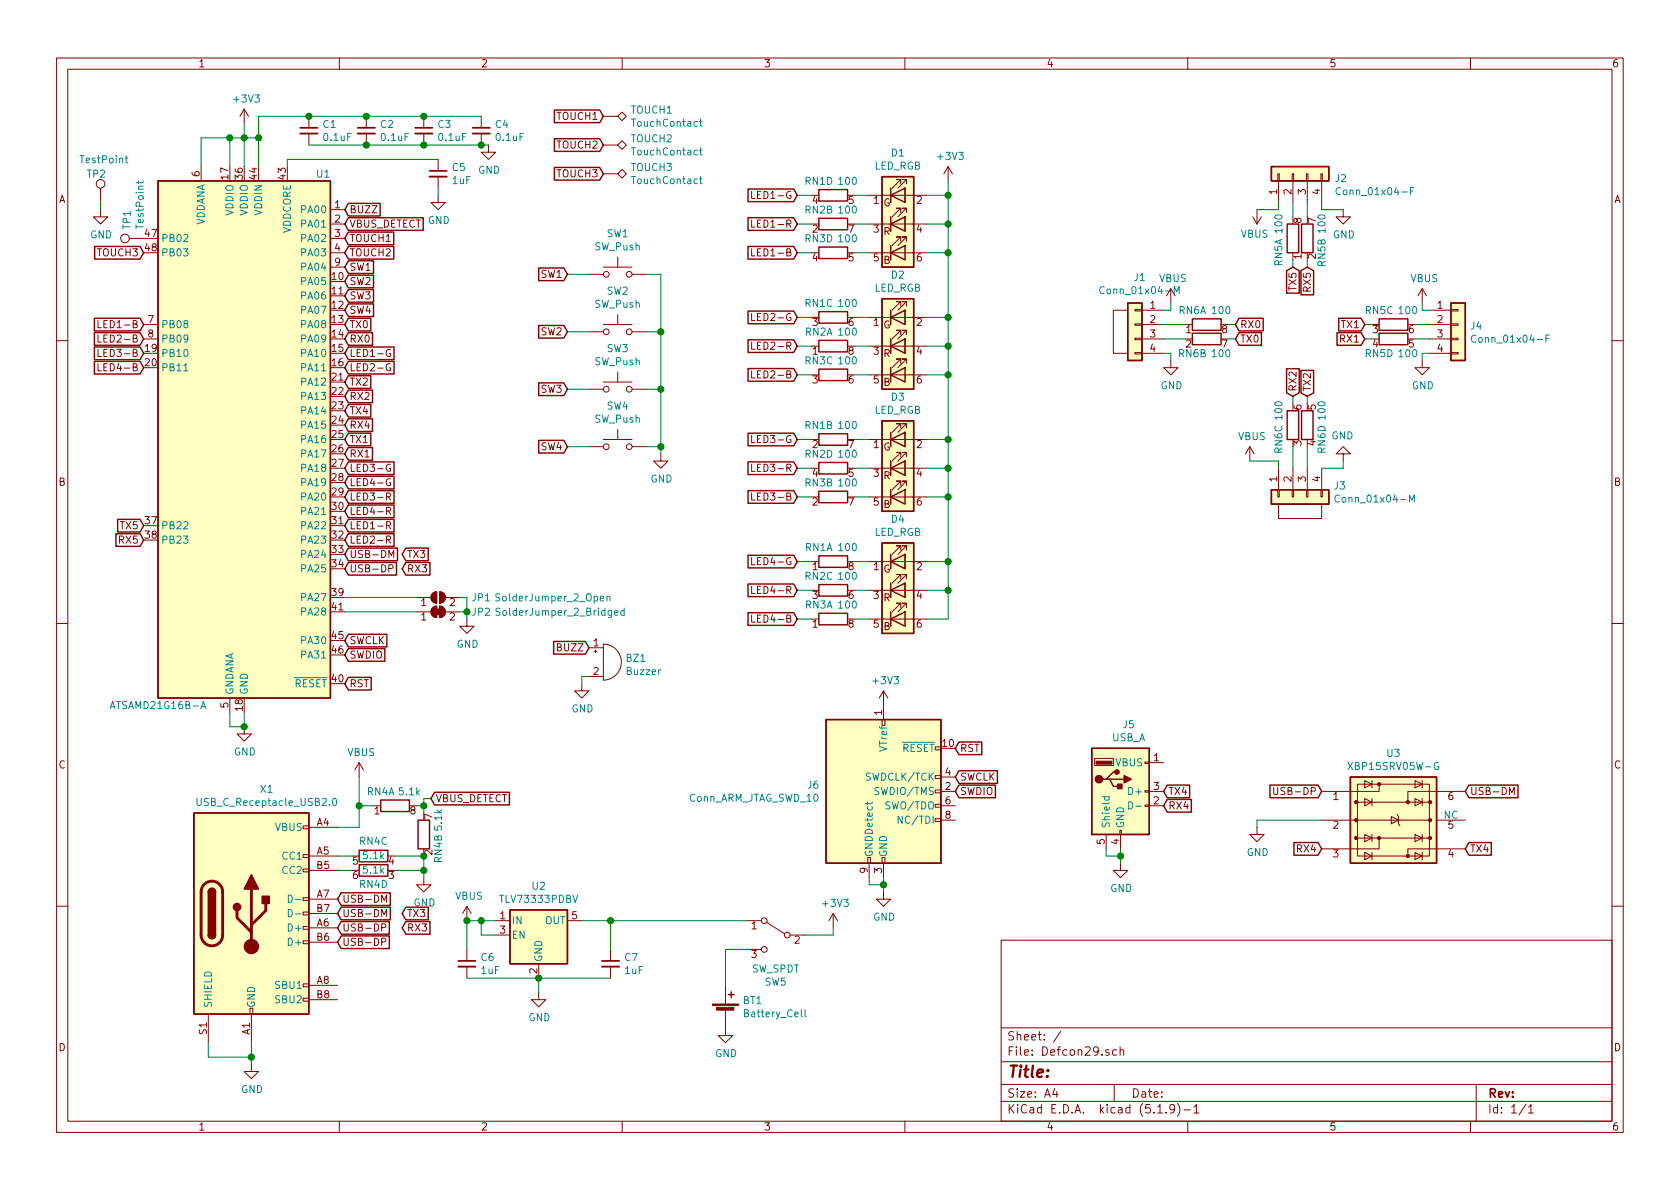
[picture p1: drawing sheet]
<svg xmlns="http://www.w3.org/2000/svg" width="297mm" height="210mm" viewBox="0 0 297 210" stroke-linecap="round" stroke-linejoin="round" font-family="sans-serif">
<g fill="none" stroke="#840000" stroke-width=".18">
<path d="M10 10.3h277v189.9h-277zM12 12.2h273v186.1h-273zM43.2 19.3l-.8 1.3M43.2 19.3v2.5M43.2 19.3l.7 1.3M60 10.3v1.9M110 10.3v1.9M160 10.3v1.9M210 10.3v1.9M260 10.3v1.9M17.8 37.1v1.2h1.2l-1.2 1.3-1.3-1.3h1.3M17.8 33.3v2.5"/>
<path d="M35.6 29.5v2.5M54.6 20.6v2M54.6 23.6v2M58.4 37.1h2.6M58.4 39.6h2.6M64.8 20.6v2M64.8 23.6v2M74.9 20.6v2M74.9 23.6v2M77.5 34.5v1.3h1.2l-1.2 1.3-1.3-1.3h1.3M77.5 28.2v2M77.5 31.2v2.1"/>
<path d="M85.1 20.6v2M85.1 23.6v2M86.4 25.6v1.3h1.2l-1.2 1.3-1.3-1.3h1.3M106.7 30.7h2.5M106.7 25.6h2.5M106.7 20.6h2.5M109.2 30.7l.8-.7 .7 .7-.7 .8zM109.2 25.6l.8-.7 .7 .7-.7 .8zM109.2 20.6l.8-.8 .7 .8-.7 .7zM132.9 33.8v1.3h.6M132.9 38.9v1.3h.6M153.7 39.6h10.1"/>
<path d="M153.7 34.5h10.1M157.5 38.3v2.6M157.5 33.3v2.5M159.3 37.6v-.8h-.8h.8l-1.6 1.5M159.3 32.5v-.8h-.8h.8l-1.6 1.6M160 38.3v2.6zM160 38.3h.1M160 33.3v2.5zM160 33.3h.1M160.3 37.6v-.8h-.8h.8l-1.6 1.5M160.3 32.5v-.8h-.8h.8l-1.6 1.6M167.6 29.5l-.7 1.2"/>
<path d="M167.6 29.5v2.5M167.6 29.5l.8 1.2M221.5 38.3l.7 1.3M222.2 37.1v2.5M223 38.3l-.8 1.3M225.9 30.7h.3v1.3h-.3zM226.1 32v3.8M228.5 30.7h.2v1.3h-.2zM228.6 32v3.8M231 30.7h.3v1.3h-.3zM231.1 32v3.8M233.6 30.7h.2v1.3h-.2z"/>
<path d="M233.7 32v3.8M237.5 37.1v1.2h1.3l-1.3 1.3-1.3-1.3h1.3M17.3 56.7v1.3h.6M17.3 59.2v1.3h.6M22.9 42.2h2.5M25.4 57.4h2.5M25.4 59.9h2.5M58.4 42.2h2.6M58.4 44.7h2.6M58.4 47.2h2.6M104.1 48.5h2.6M104.1 58.7h2.6"/>
<path d="M106.7 57.4h5.1M106.7 47.2h5.1M109.2 45.5v1.7M109.2 55.6v1.8M111.8 48.5h2.5M111.8 58.7h2.5M132.9 44v1.3h.6M132.9 55.4v1.3h.6M153.7 44.7h10.1M153.7 56.1h10.1M157.5 59.9v2.6M157.5 54.9v2.5"/>
<path d="M159.3 42.7v-.8h-.8h.8l-1.6 1.5M159.3 59.2v-.8h-.8h.8l-1.6 1.5M159.3 54.1v-.8h-.8h.8l-1.6 1.6M160 59.9v2.6zM160 59.9h.1M160 54.9v2.5zM160 54.9h.1M160.3 42.7v-.8h-.8h.8l-1.6 1.5M160.3 59.2v-.8h-.8h.8l-1.6 1.5M160.3 54.1v-.8h-.8h.8l-1.6 1.6M199.4 54.9h-2.6v7.6h2.6M200.7 54.7h1.2v.3h-1.2z"/>
<path d="M200.7 57.3h1.2v.2h-1.2zM200.7 59.8h1.2v.3h-1.2zM201.9 57.4h3.8M201.9 59.9h3.8M201.9 54.9h3.8M207 51v2.6M251.5 51v2.6M251.5 51l-.8 1.3M251.5 51l.7 1.3M252.7 57.4h3.8M252.7 59.9h3.8M252.7 54.9h3.8"/>
<path d="M256.5 59.8h1.3v.3h-1.3zM256.5 57.3h1.3v.2h-1.3zM256.5 54.7h1.3v.3h-1.3zM10 60.2h2M17.3 61.8v1.2h.6M17.3 64.3v1.3h.6M69 64.4a.59 .59 0 0 0-.7 .6 .59 .59 0 0 0 .7 .5l.1-.5h-.3M69 61.8a.59 .59 0 0 0-.7 .6 .59 .59 0 0 0 .7 .6l.1-.5h-.3M104.1 79h2.6M104.1 68.8h2.6M106.7 77.7h5.1M106.7 67.6h5.1"/>
<path d="M109.2 65.8v1.8M109.2 75.9v1.8M111.8 79h2.5M111.8 68.8h2.5M132.9 65.6v1.2h.6M132.9 77v1.3h.6M132.9 60.5v1.3h.6M153.7 66.3h10.1M153.7 61.2h10.1M153.7 77.7h10.1M157.5 76.4v2.6M159.3 64.3v-.8h-.8h.8l-1.6 1.5"/>
<path d="M159.3 75.7v-.8h-.8h.8l-1.6 1.5M160 76.4v2.6zM160 76.4h.1M160.3 64.3v-.8h-.8h.8l-1.6 1.5M160.3 75.7v-.8h-.8h.8l-1.6 1.5M200.7 62.4h1.2v.2h-1.2zM201.9 62.5h3.8M207 63.7v1.3h1.3l-1.3 1.3-1.3-1.3h1.3M221 79l-.8 1.3M221 79v2.5M221 79l.7 1.3M251.5 63.7v1.3h1.2l-1.2 1.3-1.3-1.3h1.3"/>
<path d="M252.7 62.5h3.8M256.5 62.4h1.3v.2h-1.3zM285 60.2h2M68.4 87.8l.6-.1v-.4l-.2-.1h-.4v1.2M68.4 90.4l.6-.1v-.5l-.2-.1h-.4v1.3M68.4 95.4l.6-.1v-.4l-.2-.1h-.4v1.3M68.4 92.9l.6-.1v-.4l-.2-.2h-.4v1.3M68.7 87.8l.4 .6M68.7 90.4l.4 .6M68.7 95.4l.4 .7M68.7 92.9l.4 .6M68.8 98.6v-1.3l.4 .9 .4-.9v1.3"/>
<path d="M69 84.7a.59 .59 0 0 0-.7 .6 .59 .59 0 0 0 .7 .5l.1-.4h-.3M69 82.2a.59 .59 0 0 0-.7 .5 .59 .59 0 0 0 .7 .6l.1-.5h-.3M116.8 80.3v1.2h1.3l-1.3 1.3-1.2-1.3h1.2M132.9 87.2v1.2h.6M132.9 98.6v1.3h.6M132.9 82.1v1.3h.6M153.7 87.9h10.1M153.7 82.8h10.1M153.7 99.3h10.1M157.5 81.5v2.6M157.5 98v2.6M159.3 85.8v-.7h-.8h.8l-1.6 1.5"/>
<path d="M159.3 80.8v-.8h-.8h.8l-1.6 1.5M159.3 97.3v-.8h-.8h.8l-1.6 1.5M160 81.5v2.6zM160 81.5h.1M160 98v2.6zM160 98h.1M160.3 85.8v-.7h-.8h.8l-1.6 1.5M160.3 80.8v-.8h-.8h.8l-1.6 1.5M160.3 97.3v-.8h-.8h.8l-1.6 1.5M225.9 86.6h.3v1.3h-.3zM226.1 89.1v2.6h7.6v-2.6M226.1 82.8v3.8"/>
<path d="M228.5 86.6h.2v1.3h-.2zM228.6 82.8v3.8M231 86.6h.3v1.3h-.3zM231.1 82.8v3.8M233.6 86.6h.2v1.3h-.2zM233.7 82.8v3.8M237.5 80.3h1.3l-1.3-1.3-1.3 1.3h1.3v1.2M10 110.3h2M68.8 100.5l.6-.1v-.4l-.6-.1v1.2M73.7 108.2h2.5M73.7 105.7h2.5M76.4 107.5l.5-.3h.3v2a1.03 1.03 0 0 1-.9-.6 1.03 1.03 0 0 1 .1-1.1z"/>
<path d="M76.6 104.9l.6-.3v2.1a1.02 1.02 0 0 1-1-.7 1.02 1.02 0 0 1 .4-1.1zM77.7 107.2a1.02 1.02 0 0 1 1 1 1.02 1.02 0 0 1-1 1zM77.7 104.6a1.02 1.02 0 0 1 1 1.1 1.02 1.02 0 0 1-1 1zM78.7 108.2h2.6M78.7 105.7h2.6M82.5 109.5v1.2h1.3l-1.3 1.3-1.2-1.3h1.2M104.1 114.5h2.6M104.1 119.6h2.6M105 115.2h.5M105.3 114.9v.5M106.7 113.9a3.2 3.2 0 0 1 3.2 3.2 3.2 3.2 0 0 1-3.2 3.2zM132.9 108.8v1.2h.6"/>
<path d="M132.9 103.7v1.2h.6M153.7 109.5h10.1M153.7 104.4h10.1M157.5 103.1v2.6M159.3 107.4v-.7h-.8h.8l-1.6 1.5M159.3 102.4v-.8h-.8h.8l-1.6 1.5M160 103.1v2.6zM160 103.1h.1M160.3 107.4v-.7h-.8h.8l-1.6 1.5M160.3 102.4v-.8h-.8h.8l-1.6 1.5M285 110.3h2M40.6 123.4v2.6"/>
<path d="M43.2 128.5v1.3h1.2l-1.2 1.3-1.3-1.3h1.3M63.5 134.9l-.8 1.2M63.5 134.9v2.5M63.5 134.9l.8 1.2M102.9 120.9v1.3h1.2l-1.2 1.2-1.3-1.2h1.3M156 127.2h.5v1.1h-.5zM156.2 122.2v5M156.2 122.2l-.8 1.2M156.2 122.2l.8 1.2M165.4 137.2h1v.5h-1zM165.4 139.7h1v.5h-1zM165.4 132.1h1v.5h-1z"/>
<path d="M166.4 139.9h2.5M166.4 137.4h2.5M193.5 134.1h3.3v1.3h-3.3zM202.4 139.8h.8v.3h-.8zM202.4 134.7h.8v.3h-.8zM203.2 139.9h2.5M203.2 134.9h2.5M225.2 139.2v1.1l.2 .2h.3l.2-.2v-1.1M240 138.7h12.7v12.7h-12.7zM241.3 138l1.3 .7-1.3 .6zM242.6 138v1.3M243.8 138.7v1.2h-10.1"/>
<path d="M250.2 138l1.3 .7-1.3 .6zM251.5 138v1.3M259.1 139.9h-10.2v2M53.6 158.7h1v.6h-1zM53.6 153.7h1v.5h-1zM53.6 151.1h1v.5h-1zM53.6 146h1v.6h-1zM54.6 146.3h5.1M54.6 151.4h5.1M54.6 159h5.1M54.6 153.9h5.1M67.5 159.6v-1.3l.4 .9 .5-.9v1.3"/>
<path d="M74.9 155.2v1.3h1.3l-1.3 1.2-1.2-1.2h1.2M153.4 151.6h.5v1h-.5zM153.7 152.6v2.6M156 151.6h.5v1h-.5zM156.2 157.7v1.3h1.3l-1.3 1.3-1.3-1.3h1.3M156.2 152.6v2.6M165.4 142.2h1v.5h-1zM165.4 144.8h1v.5h-1zM166.4 145h2.5M166.4 142.5h2.5M195.6 147.6v2.5M198 146.8h.2v.8h-.2z"/>
<path d="M198.1 152.6v1.3h1.3l-1.3 1.3-1.3-1.3h1.3M198.1 147.6v2.5M202.4 142.4h.8v.2h-.8zM203.2 142.5h2.5M222.2 146.3v1.3h1.3l-1.3 1.2-1.2-1.2h1.2M233.7 145h19.2M239.8 141.9h13.1M239.8 148.2h13.1M241.3 150.7l1.3 .7-1.3 .6zM241.3 147.6l1.3 .6-1.3 .6zM241.3 141.2l1.3 .7-1.3 .6zM242.6 141.2v1.3"/>
<path d="M242.6 147.6v1.2M242.6 150.7v1.3M243.8 148.2v1.9h-10.1M246 144.4l1.3 .6-1.3 .7zM247 144l.3 .4v1.3l.2 .3M250.2 150.7l1.3 .7-1.3 .6zM250.2 147.6l1.3 .6-1.3 .6zM250.2 141.2l1.3 .7-1.3 .6zM251.5 141.2v1.3M251.5 147.6v1.2M251.5 150.7v1.3M254 145h5.1"/>
<path d="M259.1 150.1h-10.2v1.3M266.9 140.5v-1.3l.4 1 .4-1v1.3M10 160.2h2M36.8 179.3v5.1M44.2 178.3h.5v1h-.5zM44.4 179.3v5.1M53.6 176.5h1v.5h-1zM53.6 174h1v.5h-1zM53.6 166.4h1v.5h-1zM53.6 163.8h1v.5h-1zM53.6 161.3h1v.5h-1zM54.6 164.1h5.1"/>
<path d="M54.6 174.2h5.1M54.6 166.6h5.1M54.6 161.5h5.1M54.6 176.8h5.1M67.5 164l.7-.1v-.4l-.7-.1v1.2M67.5 162.1v-1.3l.4 .9 .5-.9v1.3M67.5 166.6l.7-.1v-.5l-.7-.1v1.3M82.5 160.3l-.7 1.2M82.5 160.3v2.5M82.5 167.9v2M82.5 170.9v2.1M82.5 160.3l.8 1.2"/>
<path d="M87.6 162.8h2.6M87.6 165.3h2.6M95.2 175.5v1.3h1.3l-1.3 1.2-1.2-1.2h1.2M95.2 170.4v2.6M100.3 162.8h2.6M107.9 167.9v2M107.9 170.9v2.1M128.3 178.6v4.5h1.2l-1.2 1.3-1.3-1.3h1.3M128.3 174.2v3.3M132.1 162.8h2.5M132.1 167.9h2.5M135.5 163.1l3.2 2"/>
<path d="M139.7 165.3h2.5M147.3 161.5l-.7 1.3M147.3 161.5v2.6M147.3 161.5l.8 1.3M177 166.3h108v32h-108zM285 160.2h2M44.4 188.2v1.3h1.3l-1.3 1.2-1.2-1.2h1.2M60 198.3v1.9M110 198.3v1.9M160 198.3v1.9M177 194.8h108M177 191.8h108"/>
<path d="M177 187.8h108M177 181.8h108M186.5 192.5l-.4 1h1M186.8 193v1M187.6 182.3l-1.3 2M196.1 185.7l-.4-.1-.2 .2 .1 .2 .5 .2v.3h-.6M197 191.8v3M197.4 185.7l-.4-.1-.3 .3 .1 .6h.6M198 185.7l.3-.1 .3 .1 .1 .9M198 185.1v1.5M204.7 196.8h.8M206.2 196.7v.1"/>
<path d="M207.7 196l-.1 .1a.48 .48 0 0 1-.6 .1l-.2-.2 .2-.6a.48 .48 0 0 1 .6 .1 1.27 1.27 0 0 1-.2 1.2l-.4 .1M208.2 195.1a1.71 1.71 0 0 1 0 2.3M209.3 196.3h1.2M210 198.3v1.9M211.1 195.8l.4-.5v1.5M211.1 196.8h.9M260 198.3v1.9M261 191.8v6.5M269.8 195.2l-1.2 2M270.3 195.8l.4-.5v1.5M270.3 196.8h.8"/>
<circle cx="17.8" cy="32.5" r=".76"/>
<circle cx="22.1" cy="42.2" r=".76"/>
<circle cx="107.2" cy="58.7" r=".51"/>
<circle cx="107.2" cy="48.5" r=".51"/>
<circle cx="111.3" cy="48.5" r=".51"/>
<circle cx="111.3" cy="58.7" r=".51"/>
<circle cx="107.2" cy="79" r=".51"/>
<circle cx="107.2" cy="68.8" r=".51"/>
<circle cx="111.3" cy="79" r=".51"/>
<circle cx="111.3" cy="68.8" r=".51"/>
<circle cx="135.1" cy="167.9" r=".51"/>
<circle cx="135.1" cy="162.8" r=".51"/>
<circle cx="139.2" cy="165.3" r=".51"/>
</g>
<path d="M53.1 23.6h3M63.2 23.6h3.1M73.4 23.6h3.1M75.9 31.2h3.1M83.6 23.6h3M81 170.9h3.1M106.4 170.9h3.1" fill="none" stroke="#840000" stroke-width=".33"/>
<path d="M53.1 22.6h3M63.2 22.6h3.1M73.4 22.6h3.1M75.9 30.2h3.1M83.6 22.6h3M81 169.9h3.1M106.4 169.9h3.1" fill="none" stroke="#840000" stroke-width=".3"/>
<g fill="none" stroke="#840000" stroke-width=".25">
<path d="M98 19.5h8l.7 1.1-.7 1.1h-8zM27.9 32h30.5v91.4h-30.5zM61.6 38.5h13.2v2.2h-13.2l-.6-1.1zM61.6 36h5.6v2.2h-5.6l-.6-1.1zM98 24.5h8l.7 1.1-.7 1.2h-8zM98 29.6h8l.7 1.1-.7 1.1h-8zM132.3 33.4h8l.7 1.1-.7 1.2h-8zM132.3 38.5h8l.7 1.1-.7 1.1h-8zM144.8 33.5h5.1v2.1h-5.1zM144.8 38.6h5.1v2h-5.1zM156 31.2h5.5v16h-5.5zM157.5 39.6l2.5-1.3v2.6z"/>
<path d="M157.5 34.5l2.5-1.2v2.5zM157.5 33.3v2.5M157.5 38.3v2.6M224.8 29.5h10.1v2.5h-10.1zM227.6 39.6h2v5.1h-2zM230.1 39.6h2.1v5.1h-2.1zM16.7 56.3h8.1l.6 1.1-.6 1.1h-8.1zM16.7 58.8h8.1l.6 1.1-.6 1.2h-8.1zM16.7 43.6h8.1l.6 1.1-.6 1.1h-8.1zM61.6 53.7h4.4v2.3h-4.4l-.6-1.1zM61.6 51.2h4.4v2.2h-4.4l-.6-1.1zM61.6 48.7h4.4v2.2h-4.4l-.6-1.1z"/>
<path d="M61.6 46.1h4.4v2.3h-4.4l-.6-1.2zM61.6 58.8h4.3v2.3h-4.3l-.6-1.2zM61.6 56.3h4v2.2h-4l-.6-1.1zM61.6 43.6h8v2.2h-8l-.6-1.1zM61.6 41h8v2.3h-8l-.6-1.1zM95.2 57.6h4.5l.6 1.1-.6 1.1h-4.5zM95.2 47.4h4.5l.6 1.1-.6 1.1h-4.5zM132.3 43.6h8l.7 1.1-.7 1.1h-8zM132.3 55h8l.7 1.1-.7 1.1h-8zM144.8 55.1h5.1v2h-5.1zM144.8 43.7h5.1v2h-5.1zM156 52.8h5.5v16h-5.5z"/>
<path d="M157.5 44.7l2.5-1.3v2.6zM157.5 56.1l2.5-1.2v2.5zM157.5 43.4v2.6M157.5 54.9v2.5M157.5 59.9v2.6M199.4 53.6h2.5v10.1h-2.5zM210.8 58.9h5.1v2.1h-5.1zM210.8 56.4h5.1v2h-5.1zM219.1 56.3h4.2v2.2h-4.2l-.7-1.1zM219.1 58.8h3.9v2.3h-3.9l-.7-1.2zM227.5 47.9l1.1-.7 1.1 .7v3.9h-2.2zM230 47.9l1.1-.7 1.2 .7v4.2h-2.3z"/>
<path d="M236.4 58.8h4.3l.6 1.1-.6 1.2h-4.3zM236.7 56.3h4l.6 1.1-.6 1.1h-4zM243.8 56.4h5.1v2h-5.1zM243.8 58.9h5.1v2.1h-5.1zM256.5 53.6h2.6v10.1h-2.6zM16.7 61.4h8.1l.6 1.1-.6 1.1h-8.1zM16.7 63.9h8.1l.6 1.1-.6 1.1h-8.1zM61.6 79.1h4.3v2.3h-4.3l-.6-1.1zM61.6 76.6h4v2.2h-4l-.6-1.1zM61.6 66.4h4v2.3h-4l-.6-1.1zM61.6 63.9h8.1v2.2h-8.1l-.6-1.1zM61.6 61.4h8.1v2.2h-8.1l-.6-1.1z"/>
<path d="M61.6 69h4.3v2.2h-4.3l-.6-1.1zM61.6 74.1h4.3v2.2h-4.3l-.6-1.1zM61.6 71.5h4v2.3h-4l-.6-1.2zM95.2 77.9h4.5l.6 1.1-.6 1.1h-4.5zM95.2 67.7h4.5l.6 1.1-.6 1.1h-4.5zM132.3 65.2h8l.7 1.1-.7 1.1h-8zM132.3 76.6h8l.7 1.1-.7 1.1h-8zM132.3 60.1h8l.7 1.1-.7 1.1h-8zM144.8 76.7h5.1v2h-5.1zM144.8 60.2h5.1v2h-5.1zM144.8 65.3h5.1v2h-5.1zM156 74.4h5.5v16h-5.5z"/>
<path d="M157.5 66.3l2.5-1.3v2.6zM157.5 61.2l2.5-1.3v2.6zM157.5 77.7l2.5-1.3v2.6zM157.5 65v2.6M157.5 76.4v2.6M227.5 65.2h2.2v4.3l-1.1 .6-1.1-.6zM227.6 72.6h2v5.1h-2zM230 65.5h2.3v4l-1.2 .6-1.1-.6zM230.1 72.6h2.1v5.1h-2.1zM20.5 94.4h4.3l.6 1.1-.6 1.1h-4.3zM20.8 91.8h4l.6 1.2-.6 1.1h-4zM61.6 96.9h8.7v2.3h-8.7l-.6-1.2z"/>
<path d="M61.6 99.5h8.5v2.2h-8.5l-.6-1.1zM61.6 84.2h8.1v2.3h-8.1l-.6-1.2zM61.6 81.7h8.1v2.2h-8.1l-.6-1.1zM61.6 86.8h8.1v2.2h-8.1l-.6-1.1zM61.6 89.3h8.1v2.2h-8.1l-.6-1.1zM61.6 94.4h8.1v2.2h-8.1l-.6-1.1zM61.6 91.8h8.1v2.3h-8.1l-.6-1.1zM71.8 99.5h4.2v2.2h-4.2l-.7-1.1zM71.8 96.9h3.9v2.3h-3.9l-.7-1.2zM132.3 86.8h8l.7 1.1-.7 1.1h-8zM132.3 98.2h8l.7 1.1-.7 1.1h-8zM132.3 81.7h8l.7 1.1-.7 1.1h-8z"/>
<path d="M144.8 81.8h5.1v2h-5.1zM144.8 98.3h5.1v2h-5.1zM144.8 86.9h5.1v2h-5.1zM156 96h5.5v16h-5.5zM157.5 87.9l2.5-1.3v2.5zM157.5 82.8l2.5-1.3v2.6zM157.5 99.3l2.5-1.3v2.6zM157.5 81.5v2.6M157.5 86.6v2.5M157.5 98v2.6M224.8 86.6h10.1v2.5h-10.1zM61.6 114.7h6.4v2.2h-6.4l-.6-1.1z"/>
<path d="M61.6 112.2h6.8v2.2h-6.8l-.6-1.1zM61.6 119.8h4v2.2h-4l-.6-1.1zM97.9 113.4h5.6l.6 1.1-.6 1.2h-5.6zM132.3 108.4h8l.7 1.1-.7 1.1h-8zM132.3 103.3h8l.7 1.1-.7 1.1h-8zM144.8 103.4h5.1v2h-5.1zM144.8 108.5h5.1v2h-5.1zM157.5 109.5l2.5-1.3v2.5zM157.5 104.4l2.5-1.3v2.6zM157.5 103.1v2.6M157.5 108.2v2.5M146 127.2h20.4v25.4h-20.4z"/>
<path d="M169.5 131.2h4.1v2.2h-4.1l-.6-1.1zM169.5 138.8h6.5v2.3h-6.5l-.6-1.2zM169.5 136.3h6.9v2.2h-6.9l-.6-1.1zM193 132.3h10.2v15.3h-10.2zM195.6 137.8h.6l.6 1.3h1.3M196.2 137.8h2.6M197.5 136.5h-.7l-1.2 1.3h-.7M206.4 138.8h3.9v2.3h-3.9l-.7-1.2zM224.5 138.8h8.5l.7 1.1-.7 1.2h-8.5zM238.8 137.4h15.2v15.2h-15.2zM259.7 138.8h8.7v2.3h-8.7l-.6-1.2zM34.3 143.8h20.3v35.5h-20.3z"/>
<path d="M36.8 157.7a.63 .63 0 0 1 .7-.6 .63 .63 0 0 1 .6 .6M60.3 157.9h8.7v2.2h-8.7l-.6-1.1zM63.5 152.9h5.1v2h-5.1zM63.5 150.4h5.1v2h-5.1zM67.3 141.5h5.1v2h-5.1zM73.9 145h2v5.1h-2zM76.8 140.1h13.3v2.2h-13.3l-.6-1.1zM206.4 141.4h4.2v2.2h-4.2l-.7-1.1zM228.8 149h4.2l.7 1.1-.7 1.1h-4.2zM259.7 149h4v2.2h-4l-.6-1.1zM36.8 165.3a.63 .63 0 0 0 .7 .7 .63 .63 0 0 0 .6-.7M60.3 163h8.5v2.2h-8.5l-.6-1.1z"/>
<path d="M60.3 160.4h8.7v2.3h-8.7l-.6-1.2zM60.3 165.5h8.5v2.2h-8.5l-.6-1.1zM71.8 163h4.2v2.2h-4.2l-.7-1.1zM71.8 160.4h3.9v2.3h-3.9l-.7-1.2zM90.2 160.9h10.1v9.5h-10.1zM128.8 175.9h1M129.3 175.4v1"/>
</g>
<g fill="#ffffc2" stroke="#ffffc2" stroke-width=".18">
<path d="M238.8 137.4h15.2v15.2h-15.2z"/>
<path d="M146 127.2h20.4v25.4h-20.4z"/>
<path d="M27.9 32h30.5v91.4h-30.5z"/>
<path d="M156 31.2h5.5v16h-5.5z"/>
<path d="M156 52.8h5.5v16h-5.5z"/>
<path d="M156 74.4h5.5v16h-5.5z"/>
<path d="M156 96h5.5v16h-5.5z"/>
<path d="M34.3 143.8h20.3v35.5h-20.3z"/>
<path d="M193 132.3h10.2v15.3h-10.2z"/>
<path d="M199.4 53.6h2.5v10.1h-2.5z"/>
<path d="M224.8 29.5h10.1v2.5h-10.1z"/>
<path d="M224.8 86.6h10.1v2.5h-10.1z"/>
<path d="M256.5 53.6h2.6v10.1h-2.6z"/>
<path d="M90.2 160.9h10.1v9.5h-10.1z"/>
</g>
<g fill="#840000" stroke="#840000" stroke-width=".18">
<path d="M193.8 134.6h2.8v.5h-2.8z"/>
<path d="M126 177.5h4.6v.3h-4.6z"/>
<path d="M126.7 178.1h3v.5h-3z"/>
<path d="M76.4 107.5l.5-.3h.3v2a1.03 1.03 0 0 1-.9-.6 1.03 1.03 0 0 1 .1-1.1z"/>
<path d="M77.7 107.2a1.02 1.02 0 0 1 1 1 1.02 1.02 0 0 1-1 1z"/>
<path d="M77 107.7h1v1h-1z"/>
<path d="M76.6 104.9l.6-.3v2.1a1.02 1.02 0 0 1-1-.7 1.02 1.02 0 0 1 .4-1.1z"/>
<path d="M77.7 104.6a1.02 1.02 0 0 1 1 1.1 1.02 1.02 0 0 1-1 1z"/>
<circle cx="239.8" cy="148.2" r=".28"/>
<circle cx="239.8" cy="145" r=".28"/>
<circle cx="239.8" cy="141.9" r=".28"/>
<circle cx="243.8" cy="148.2" r=".28"/>
<circle cx="243.8" cy="138.7" r=".28"/>
<circle cx="248.9" cy="151.4" r=".28"/>
<circle cx="248.9" cy="141.9" r=".28"/>
<circle cx="252.9" cy="148.2" r=".28"/>
<circle cx="252.9" cy="145" r=".28"/>
<circle cx="252.9" cy="141.9" r=".28"/>
<circle cx="44.4" cy="167.4" r="1.27"/>
</g>
<g fill="none" stroke="#008484" stroke-width=".18">
<path d="M22.1 28h.5M22.3 27.5v1.1l.3 .2M24.5 32v.5M25.3 32l-.2 .3h-1M123.7 31.6h.5M123.7 26.6h.5M123.7 21.5h.5M123.9 31.2v1.1l.3 .2M123.9 26.1v1.1l.3 .2M123.9 21.1v1l.3 .2M237 33.3a.6 .6 0 0 0-.8 .4 .6 .6 0 0 0 .6 .7l.2-.1M249.4 33.8h.4"/>
<path d="M250 33.2h-.6v1.2M195.2 50.8a.6 .6 0 0 0-.8 .4 .6 .6 0 0 0 .6 .7l.2-.1M207.6 51.9v-1.2l.5 .9 .4-.9v1.2M260.9 59.4a.6 .6 0 0 0-.8 .4 .6 .6 0 0 0 .6 .7l.2-.1M273.3 59.9h.5M273.9 59.3h-.6v1.2M32.5 65.6h.7M236.8 87.6a.6 .6 0 0 0-.8 .5 .6 .6 0 0 0 .6 .7l.2-.1M249.2 88.8v-1.3l.4 .9 .5-.9v1.3M88.4 107.6l-.5-.1-.2 .2v.3l.6 .3 .1 .3-.2 .2h-.5M107.3 105.6l.2-.2 .3 .1v.8M107.3 105.4v.9"/>
<path d="M108.7 108.4l.6-.1-.1-.3h-.4l-.1 .1v.7h.5M110.4 108h-.4l-.2 .2 .1 .6h.5M110.4 107.5v1.3M35.5 125.3l.4-1.3 .5 1.3M35.6 125h.6M238.3 134.8l.9 1.3M239.2 134.8l-.9 1.3M254.3 134.9a.59 .59 0 0 0-.7 .6 .59 .59 0 0 0 .7 .5l.1-.4h-.3M34.8 141.2v1l.3 .2h.4l.1-.2v-1M51 158.3a.64 .64 0 0 1 .7 .6 .64 .64 0 0 1-.7 .7zM52.2 159.1h1M58.9 141.3l.2-.1a.69 .69 0 0 1 .4 .6 .69 .69 0 0 1-.4 .6l-.2-.2-.1-.2z"/>
<path d="M153.4 141.8v.5M154.2 141.8l-.1 .3h-1.1M159.5 144.3v1.3l-.7-1.3v1.3M194.9 140.9h1.2M195.4 140.9l-.1 .4 .2 .2 .6-.1v-.5M199.6 141.8a.64 .64 0 0 1 .7 .6 .64 .64 0 0 1-.7 .6zM200.8 142.6h1M51 160.8a.64 .64 0 0 1 .7 .7 .64 .64 0 0 1-.7 .6zM52.2 161.6h1M142.3 178.5v1.1l.2 .2"/>
</g>
<path d="M36.1 156.4a1.89 1.89 0 0 1 2.1-.4 1.89 1.89 0 0 1 1.2 1.7v7.6a1.9 1.9 0 0 1-1.9 2 1.9 1.9 0 0 1-1.9-2v-7.7l.1-.5zM44.4 157.2v10.2M47 159.8v1.2l-2.6 2.6M41.9 161v1.3l2.5 2.5" fill="none" stroke="#840000" stroke-width=".51"/>
<g fill="#840000" stroke="#840000" stroke-width=".25">
<path d="M36.8 165.3h1.3a.63 .63 0 0 1-.6 .7 .63 .63 0 0 1-.7-.7z"/>
<path d="M37 157.3a.63 .63 0 0 1 .7-.2 .63 .63 0 0 1 .4 .6h-1.3z"/>
<path d="M36.8 157.7h1.3v7.6h-1.3z"/>
<path d="M46.4 158.5h1.2v1.3h-1.2z"/>
<path d="M44.4 154.7l1.3 2.5h-2.5z"/>
<path d="M197.6 138.7h.8v.7h-.8z"/>
<path d="M198.8 137.2l1.2 .6-1.2 .6z"/>
<circle cx="41.9" cy="160.4" r=".63"/>
<circle cx="194.3" cy="137.8" r=".63"/>
<circle cx="197.5" cy="136.5" r=".38"/>
</g>
<g fill="none" stroke="#008400" stroke-width=".18">
<path d="M17.8 35.8v1.3M40.6 24.4v5.1M43.2 21.8v7.7M45.7 24.4h-10.1v5.1M54.6 25.6h31.8M77.5 28.2h-26.7v1.3M77.5 33.3v1.2M85.1 20.6h-39.4v8.9M141 39.6h2.5M141 34.5h2.5M151.1 39.6h2.6M151.1 34.5h2.6"/>
<path d="M163.8 39.6h3.8M163.8 34.5h3.8M167.6 32v77.5h-3.8M226.1 35.8v1.3h-3.9M228.6 35.8v2.5M231.1 35.8v2.5M233.7 35.8v1.3h3.8M100.3 58.7h3.8M100.3 48.5h3.8M114.3 58.7h2.5M114.3 48.5h2.5v31.8M141 44.7h2.5"/>
<path d="M141 56.1h2.5M151.1 44.7h2.6M151.1 56.1h2.6M163.8 44.7h3.8M163.8 56.1h3.8M205.7 57.4h3.8M205.7 59.9h3.8M207 53.6v1.3h-1.3M217.2 57.4h1.2M217.2 59.9h1.2M228.6 46v1.2M231.1 46v1.2"/>
<path d="M241.3 57.4h1.3M241.3 59.9h1.3M250.2 57.4h2.5M250.2 59.9h2.5M251.5 53.6v1.3h1.2M100.3 79h3.8M100.3 68.8h3.8M114.3 79h2.5M114.3 68.8h2.5M141 61.2h2.5M141 66.3h2.5M141 77.7h2.5"/>
<path d="M151.1 61.2h2.6M151.1 66.3h2.6M151.1 77.7h2.6M163.8 61.2h3.8M163.8 66.3h3.8M163.8 77.7h3.8M205.7 62.5h1.3v1.2M228.6 70.1v1.3M228.6 79v3.8M231.1 70.1v1.3M231.1 79v3.8M252.7 62.5h-1.2v1.2"/>
<path d="M141 82.8h2.5M141 87.9h2.5M141 99.3h2.5M151.1 82.8h2.6M151.1 87.9h2.6M151.1 99.3h2.6M163.8 82.8h3.8M163.8 87.9h3.8M163.8 99.3h3.8M221 81.5h5.1v1.3M237.5 81.5v1.3h-3.8M61 108.2h12.7"/>
<path d="M61 105.7h12.7M81.3 108.2h1.2M81.3 105.7h1.2v3.8M104.1 119.6h-1.2v1.3M141 104.4h2.5M141 109.5h2.5M151.1 104.4h2.6M151.1 109.5h2.6M163.8 104.4h3.8M40.6 126v2.5h2.6v-2.5M63.5 137.4v8.9h-3.8M59.7 153.9h2.5"/>
<path d="M59.7 151.4h2.5M63.5 142.5h2.5M69.8 151.4h5.1v3.8M69.8 153.9h5.1M73.7 142.5h1.2M76.2 141.2h-1.3v2.6M153.7 155.2v1.3h2.5M156.2 155.2v2.5M195.6 150.1v1.3h2.5M198.1 150.1v2.5M233.7 145h-11.5v1.3M82.5 173h25.4"/>
<path d="M85.1 162.8v2.5h2.5M87.6 162.8h-5.1v5.1M95.2 173v2.5M102.9 162.8h29.2M107.9 162.8v5.1M132.1 167.9h-3.8v6.3M147.3 164.1v1.2h-5.1M36.8 184.4v2.5h7.6M44.4 184.4v3.8"/>
</g>
<g fill="#008400" stroke="#008400" stroke-width=".25">
<circle cx="74.9" cy="151.4" r=".51"/>
<circle cx="74.9" cy="153.9" r=".51"/>
<circle cx="74.9" cy="142.5" r=".51"/>
<circle cx="82.6" cy="108.2" r=".51"/>
<circle cx="63.5" cy="142.5" r=".51"/>
<circle cx="167.6" cy="104.4" r=".51"/>
<circle cx="167.6" cy="61.2" r=".51"/>
<circle cx="167.6" cy="99.3" r=".51"/>
<circle cx="167.6" cy="87.9" r=".51"/>
<circle cx="156.2" cy="156.5" r=".51"/>
<circle cx="95.3" cy="173" r=".51"/>
<circle cx="167.6" cy="82.8" r=".51"/>
<circle cx="167.6" cy="77.7" r=".51"/>
<circle cx="82.6" cy="162.8" r=".51"/>
<circle cx="167.6" cy="66.3" r=".51"/>
<circle cx="108" cy="162.8" r=".51"/>
<circle cx="64.8" cy="25.6" r=".51"/>
<circle cx="116.8" cy="68.8" r=".51"/>
<circle cx="74.9" cy="25.6" r=".51"/>
<circle cx="85.1" cy="25.6" r=".51"/>
<circle cx="116.8" cy="79" r=".51"/>
<circle cx="198.1" cy="151.4" r=".51"/>
<circle cx="116.8" cy="58.7" r=".51"/>
<circle cx="64.8" cy="20.6" r=".51"/>
<circle cx="54.6" cy="20.6" r=".51"/>
<circle cx="45.7" cy="24.4" r=".51"/>
<circle cx="74.9" cy="20.6" r=".51"/>
<circle cx="43.2" cy="24.4" r=".51"/>
<circle cx="40.6" cy="24.4" r=".51"/>
<circle cx="43.2" cy="128.5" r=".51"/>
<circle cx="167.6" cy="34.5" r=".51"/>
<circle cx="44.5" cy="186.9" r=".51"/>
<circle cx="167.6" cy="39.6" r=".51"/>
<circle cx="167.6" cy="44.7" r=".51"/>
<circle cx="167.6" cy="56.1" r=".51"/>
<circle cx="85.1" cy="162.8" r=".51"/>
</g>
<text font-size="2.8" fill="#840000" x="178" y="190.5">Title:</text>
<g font-size="2.1" fill="#840000">
<text x="178" y="184">Sheet: /</text>
<text x="178" y="186.7">File: Defcon29.sch</text>
<text x="178" y="196.9">KiCad E.D.A. kicad (5.1.9)-1</text>
<text x="178" y="194.1">Size: A4</text>
<text x="200" y="194.1">Date:</text>
<text x="263" y="194.1">Rev:</text>
<text x="263" y="196.9">Id: 1/1</text>
</g>
<g font-size="1.8" fill="#840000">
<text x="35" y="11.9">1</text>
<text x="85" y="11.9">2</text>
<text x="135" y="11.9">3</text>
<text x="185" y="11.9">4</text>
<text x="235" y="11.9">5</text>
<text x="285" y="11.9">6</text>
<text x="98.6" y="21.2">TOUCH1</text>
<text x="98.6" y="26.3">TOUCH2</text>
<text x="10.4" y="35.9">A</text>
<text x="35.3" y="31.2" transform="rotate(-90 35.3 31.2)">6</text>
<text x="40.4" y="31.7" transform="rotate(-90 40.4 31.7)">17</text>
<text x="42.9" y="31.7" transform="rotate(-90 42.9 31.7)">36</text>
<text x="45.5" y="31.7" transform="rotate(-90 45.5 31.7)">44</text>
<text x="50.5" y="31.7" transform="rotate(-90 50.5 31.7)">43</text>
<text x="98.6" y="31.4">TOUCH3</text>
<text x="133.7" y="35.2">LED1-G</text>
<text x="225.8" y="34.4" transform="rotate(-90 225.8 34.4)">1</text>
<text x="228.3" y="34.4" transform="rotate(-90 228.3 34.4)">2</text>
<text x="230.9" y="34.4" transform="rotate(-90 230.9 34.4)">3</text>
<text x="233.4" y="34.4" transform="rotate(-90 233.4 34.4)">4</text>
<text x="285.4" y="35.9">A</text>
<text x="25.7" y="41.9">47</text>
<text x="59.2" y="36.8">1</text>
<text x="59.2" y="39.4">2</text>
<text x="59.2" y="41.9">3</text>
<text x="61.7" y="40.3">VBUS_DETECT</text>
<text x="61.7" y="37.7">BUZZ</text>
<text x="133.8" y="40.3">LED1-R</text>
<text x="143.7" y="36.1">4</text>
<text x="143.7" y="41.1">2</text>
<text x="150" y="36.1">5</text>
<text x="150" y="41.1">7</text>
<text x="154.5" y="36.1">1</text>
<text x="154.5" y="41.1">3</text>
<text x="156.2" y="36.5">G</text>
<text x="156.2" y="41.6">R</text>
<text x="162.1" y="36.1">2</text>
<text x="162.1" y="41.1">4</text>
<text x="230.1" y="39.5" transform="rotate(-90 230.1 39.5)">8</text>
<text x="232.7" y="39.5" transform="rotate(-90 232.7 39.5)">7</text>
<text x="17.3" y="45.3">TOUCH3</text>
<text x="25.7" y="44.4">48</text>
<text x="59.2" y="44.4">4</text>
<text x="59.2" y="47">9</text>
<text x="61.7" y="47.9">SW1</text>
<text x="61.7" y="45.3">TOUCH2</text>
<text x="61.7" y="42.8">TOUCH1</text>
<text x="133.8" y="45.3">LED1-B</text>
<text x="143.7" y="46.2">4</text>
<text x="150" y="46.2">5</text>
<text x="154.5" y="46.2">5</text>
<text x="156.2" y="46.7">B</text>
<text x="162.1" y="46.2">6</text>
<text x="230.1" y="45.8" transform="rotate(-90 230.1 45.8)">1</text>
<text x="232.7" y="45.8" transform="rotate(-90 232.7 45.8)">2</text>
<text x="58.7" y="49.5">10</text>
<text x="58.7" y="52.1">11</text>
<text x="61.7" y="53">SW3</text>
<text x="61.7" y="50.4">SW2</text>
<text x="95.7" y="49.1">SW1</text>
<text x="195.3" y="52">Conn_01x04-M</text>
<text x="229.2" y="51.3" transform="rotate(-90 229.2 51.3)">TX5</text>
<text x="231.8" y="51.5" transform="rotate(-90 231.8 51.5)">RX5</text>
<text x="18.2" y="58">LED1-B</text>
<text x="26.2" y="57.1">7</text>
<text x="26.2" y="59.7">8</text>
<text x="58.7" y="54.6">12</text>
<text x="58.7" y="57.1">13</text>
<text x="58.7" y="59.7">14</text>
<text x="61.7" y="55.5">SW4</text>
<text x="61.7" y="58">TX0</text>
<text x="95.7" y="59.3">SW2</text>
<text x="133.7" y="56.8">LED2-G</text>
<text x="143.7" y="57.7">3</text>
<text x="150" y="57.7">6</text>
<text x="154.5" y="57.7">1</text>
<text x="156.2" y="58.1">G</text>
<text x="162.1" y="57.7">2</text>
<text x="203.4" y="54.6">1</text>
<text x="203.4" y="57.1">2</text>
<text x="203.4" y="59.7">3</text>
<text x="209.7" y="58.9">1</text>
<text x="216.1" y="58.9">8</text>
<text x="219.2" y="58">RX0</text>
<text x="237.3" y="58">TX1</text>
<text x="242.7" y="58.9">3</text>
<text x="249.1" y="58.9">6</text>
<text x="254.2" y="54.6">1</text>
<text x="254.2" y="57.1">2</text>
<text x="254.2" y="59.7">3</text>
<text x="18.2" y="60.6">LED2-B</text>
<text x="18.2" y="63.1">LED3-B</text>
<text x="18.2" y="65.7">LED4-B</text>
<text x="25.7" y="62.2">19</text>
<text x="25.7" y="64.8">20</text>
<text x="58.7" y="62.2">15</text>
<text x="58.7" y="64.8">16</text>
<text x="61.7" y="65.7">LED2-G</text>
<text x="61.7" y="63.1">LED1-G</text>
<text x="61.7" y="60.6">RX0</text>
<text x="133.8" y="61.8">LED2-R</text>
<text x="143.7" y="62.7">1</text>
<text x="150" y="62.7">8</text>
<text x="154.5" y="62.7">3</text>
<text x="156.2" y="63.2">R</text>
<text x="162.1" y="62.7">4</text>
<text x="203.4" y="62.2">4</text>
<text x="209.7" y="61.5">2</text>
<text x="216.1" y="61.5">7</text>
<text x="219.2" y="60.6">TX0</text>
<text x="237.1" y="60.6">RX1</text>
<text x="242.7" y="61.5">4</text>
<text x="249.1" y="61.5">5</text>
<text x="254.2" y="62.2">4</text>
<text x="58.7" y="67.3">21</text>
<text x="58.7" y="69.8">22</text>
<text x="61.7" y="68.2">TX2</text>
<text x="61.7" y="70.7">RX2</text>
<text x="95.7" y="69.5">SW3</text>
<text x="133.8" y="66.9">LED2-B</text>
<text x="143.7" y="67.8">3</text>
<text x="150" y="67.8">6</text>
<text x="154.5" y="67.8">5</text>
<text x="156.2" y="68.2">B</text>
<text x="162.1" y="67.8">6</text>
<text x="229.2" y="69.3" transform="rotate(-90 229.2 69.3)">RX2</text>
<text x="231.8" y="69.3" transform="rotate(-90 231.8 69.3)">TX2</text>
<text x="58.7" y="72.4">23</text>
<text x="58.7" y="74.9">24</text>
<text x="58.7" y="77.5">25</text>
<text x="61.7" y="75.8">RX4</text>
<text x="61.7" y="73.3">TX4</text>
<text x="230.1" y="72.5" transform="rotate(-90 230.1 72.5)">6</text>
<text x="232.7" y="72.5" transform="rotate(-90 232.7 72.5)">5</text>
<text x="58.7" y="80">26</text>
<text x="58.7" y="82.5">27</text>
<text x="61.7" y="80.9">RX1</text>
<text x="61.7" y="78.4">TX1</text>
<text x="61.7" y="83.4">LED3-G</text>
<text x="95.7" y="79.6">SW4</text>
<text x="133.7" y="78.4">LED3-G</text>
<text x="133.8" y="83.4">LED3-R</text>
<text x="143.7" y="79.2">2</text>
<text x="150" y="79.2">7</text>
<text x="154.5" y="79.2">1</text>
<text x="156.2" y="79.7">G</text>
<text x="162.1" y="79.2">2</text>
<text x="230.1" y="78.8" transform="rotate(-90 230.1 78.8)">3</text>
<text x="232.7" y="78.8" transform="rotate(-90 232.7 78.8)">4</text>
<text x="10.4" y="85.9">B</text>
<text x="58.7" y="85.1">28</text>
<text x="58.7" y="87.6">29</text>
<text x="61.7" y="86">LED4-G</text>
<text x="61.7" y="88.5">LED3-R</text>
<text x="133.8" y="88.5">LED3-B</text>
<text x="143.7" y="84.3">4</text>
<text x="143.7" y="89.4">2</text>
<text x="150" y="84.3">5</text>
<text x="150" y="89.4">7</text>
<text x="154.5" y="84.3">3</text>
<text x="154.5" y="89.4">5</text>
<text x="156.2" y="89.8">B</text>
<text x="156.2" y="84.8">R</text>
<text x="162.1" y="84.3">4</text>
<text x="162.1" y="89.4">6</text>
<text x="225.8" y="85.2" transform="rotate(-90 225.8 85.2)">1</text>
<text x="228.3" y="85.2" transform="rotate(-90 228.3 85.2)">2</text>
<text x="230.9" y="85.2" transform="rotate(-90 230.9 85.2)">3</text>
<text x="233.4" y="85.2" transform="rotate(-90 233.4 85.2)">4</text>
<text x="285.4" y="85.9">B</text>
<text x="21.4" y="93.6">TX5</text>
<text x="25.7" y="92.7">37</text>
<text x="25.7" y="95.2">38</text>
<text x="58.7" y="90.2">30</text>
<text x="58.7" y="92.7">31</text>
<text x="58.7" y="95.2">32</text>
<text x="61.7" y="91.1">LED4-R</text>
<text x="61.7" y="93.6">LED1-R</text>
<text x="21.2" y="96.1">RX5</text>
<text x="58.7" y="97.8">33</text>
<text x="58.7" y="100.3">34</text>
<text x="61.7" y="98.7">USB-DM</text>
<text x="61.7" y="101.2">USB-DP</text>
<text x="61.7" y="96.1">LED2-R</text>
<text x="71.9" y="101.2">RX3</text>
<text x="71.9" y="98.7">TX3</text>
<text x="133.7" y="99.9">LED4-G</text>
<text x="143.7" y="100.8">1</text>
<text x="150" y="100.8">8</text>
<text x="154.5" y="100.8">1</text>
<text x="156.2" y="101.3">G</text>
<text x="162.1" y="100.8">2</text>
<text x="58.7" y="105.4">39</text>
<text x="58.7" y="107.9">41</text>
<text x="74.4" y="107.2">1</text>
<text x="79.5" y="107.2">2</text>
<text x="133.8" y="105">LED4-R</text>
<text x="143.7" y="105.9">3</text>
<text x="150" y="105.9">6</text>
<text x="154.5" y="105.9">3</text>
<text x="156.2" y="106.3">R</text>
<text x="162.1" y="105.9">4</text>
<text x="58.7" y="113">45</text>
<text x="61.7" y="113.9">SWCLK</text>
<text x="74.4" y="109.7">1</text>
<text x="79.5" y="109.7">2</text>
<text x="133.8" y="110.1">LED4-B</text>
<text x="143.7" y="111">1</text>
<text x="150" y="111">8</text>
<text x="154.5" y="111">5</text>
<text x="156.2" y="111.4">B</text>
<text x="162.1" y="111">6</text>
<text x="58.7" y="115.6">46</text>
<text x="61.7" y="116.5">SWDIO</text>
<text x="98.6" y="115.2">BUZZ</text>
<text x="104.9" y="114.3">1</text>
<text x="104.9" y="119.4">2</text>
<text x="40.4" y="125.2" transform="rotate(-90 40.4 125.2)">5</text>
<text x="42.9" y="125.7" transform="rotate(-90 42.9 125.7)">18</text>
<text x="58.7" y="120.6">40</text>
<text x="61.7" y="121.5">RST</text>
<text x="156" y="126.5" transform="rotate(-90 156 126.5)">1</text>
<text x="10.4" y="135.9">C</text>
<text x="166.7" y="132.1">10</text>
<text x="167.2" y="137.2">4</text>
<text x="169.7" y="133">RST</text>
<text x="204" y="134.6">1</text>
<text x="285.4" y="135.9">C</text>
<text x="77" y="141.9">VBUS_DETECT</text>
<text x="167.2" y="139.7">2</text>
<text x="167.2" y="142.2">6</text>
<text x="169.7" y="140.6">SWDIO</text>
<text x="169.7" y="138">SWCLK</text>
<text x="204" y="142.2">2</text>
<text x="204" y="139.7">3</text>
<text x="206.5" y="143.1">RX4</text>
<text x="206.5" y="140.6">TX4</text>
<text x="226.1" y="140.6">USB-DP</text>
<text x="235.7" y="141.5">1</text>
<text x="256.1" y="141.5">6</text>
<text x="259.9" y="140.6">USB-DM</text>
<text x="56" y="146">A4</text>
<text x="66.2" y="144">1</text>
<text x="72.5" y="144">8</text>
<text x="76.5" y="144.9" transform="rotate(-90 76.5 144.9)">7</text>
<text x="167.2" y="144.8">8</text>
<text x="195.3" y="149.3" transform="rotate(-90 195.3 149.3)">5</text>
<text x="197.9" y="149.3" transform="rotate(-90 197.9 149.3)">4</text>
<text x="235.7" y="146.6">2</text>
<text x="256.1" y="146.6">5</text>
<text x="56" y="151.1">A5</text>
<text x="56" y="153.7">B5</text>
<text x="62.4" y="155.4">6</text>
<text x="62.4" y="152.9">5</text>
<text x="68.7" y="155.4">3</text>
<text x="68.7" y="152.9">4</text>
<text x="76.5" y="151.2" transform="rotate(-90 76.5 151.2)">2</text>
<text x="153.4" y="154.4" transform="rotate(-90 153.4 154.4)">9</text>
<text x="156" y="154.4" transform="rotate(-90 156 154.4)">3</text>
<text x="229.5" y="150.7">RX4</text>
<text x="235.7" y="151.6">3</text>
<text x="256.1" y="151.6">4</text>
<text x="259.9" y="150.7">TX4</text>
<text x="56" y="158.7">A7</text>
<text x="56" y="161.3">B7</text>
<text x="60.5" y="159.6">USB-DM</text>
<text x="56" y="163.8">A6</text>
<text x="56" y="166.4">B6</text>
<text x="60.5" y="164.7">USB-DP</text>
<text x="60.5" y="162.2">USB-DM</text>
<text x="60.5" y="167.3">USB-DP</text>
<text x="71.9" y="164.7">RX3</text>
<text x="71.9" y="162.2">TX3</text>
<text x="88.4" y="162.6">1</text>
<text x="88.4" y="165.1">3</text>
<text x="101.1" y="162.6">5</text>
<text x="132.9" y="164.3">1</text>
<text x="140.5" y="166.9">2</text>
<text x="56" y="174">A8</text>
<text x="95" y="172.2" transform="rotate(-90 95 172.2)">2</text>
<text x="132.9" y="169.4">3</text>
<text x="56" y="176.5">B8</text>
<text x="10.4" y="185.9">D</text>
<text x="36.6" y="182.9" transform="rotate(-90 36.6 182.9)">S1</text>
<text x="44.2" y="183" transform="rotate(-90 44.2 183)">A1</text>
<text x="285.4" y="185.9">D</text>
<text x="35" y="199.9">1</text>
<text x="85" y="199.9">2</text>
<text x="135" y="199.9">3</text>
<text x="185" y="199.9">4</text>
<text x="235" y="199.9">5</text>
<text x="285" y="199.9">6</text>
</g>
<g font-size="1.8" fill="#008484">
<text x="41.5" y="18.1">+3V3</text>
<text x="57.1" y="22.6">C1</text>
<text x="67.3" y="22.6">C2</text>
<text x="77.5" y="22.6">C3</text>
<text x="87.6" y="22.6">C4</text>
<text x="111.6" y="20.1">TOUCH1</text>
<text x="112" y="22.4">TouchContact</text>
<text x="14.4" y="28.9">TestPoint</text>
<text x="57.3" y="24.9">0.1uF</text>
<text x="67.5" y="24.9">0.1uF</text>
<text x="77.6" y="24.9">0.1uF</text>
<text x="87.8" y="24.9">0.1uF</text>
<text x="111.6" y="25.2">TOUCH2</text>
<text x="112" y="27.5">TouchContact</text>
<text x="154.5" y="30">LED_RGB</text>
<text x="157.6" y="27.7">D1</text>
<text x="165.9" y="28.3">+3V3</text>
<text x="15.4" y="31.4">TP2</text>
<text x="56" y="31.4">U1</text>
<text x="80" y="30.2">C5</text>
<text x="80" y="32.6">1uF</text>
<text x="84.5" y="30.7">GND</text>
<text x="111.6" y="30.2">TOUCH3</text>
<text x="112" y="32.6">TouchContact</text>
<text x="142.4" y="32.7">RN1D 100</text>
<text x="236.1" y="32.2">J2</text>
<text x="237.1" y="34.5">Conn_01x04-F</text>
<text x="23.1" y="40.5" transform="rotate(-90 23.1 40.5)">TP1</text>
<text x="25.4" y="40.3" transform="rotate(-90 25.4 40.3)">TestPoint</text>
<text x="36.2" y="40.1" transform="rotate(-90 36.2 40.1)">VDDANA</text>
<text x="41.3" y="38.1" transform="rotate(-90 41.3 38.1)">VDDIO</text>
<text x="43.8" y="38.1" transform="rotate(-90 43.8 38.1)">VDDIO</text>
<text x="46.4" y="38" transform="rotate(-90 46.4 38)">VDDIN</text>
<text x="51.4" y="41.3" transform="rotate(-90 51.4 41.3)">VDDCORE</text>
<text x="53.5" y="37.7">PA00</text>
<text x="53.5" y="40.3">PA01</text>
<text x="75.6" y="39.6">GND</text>
<text x="107.3" y="42">SW1</text>
<text x="142.4" y="37.8">RN2B</text>
<text x="148.4" y="37.8">100</text>
<text x="226.7" y="41.1" transform="rotate(-90 226.7 41.1)">100</text>
<text x="234.4" y="41.1" transform="rotate(-90 234.4 41.1)">100</text>
<text x="16" y="42.2">GND</text>
<text x="28.4" y="42.8">PB02</text>
<text x="28.4" y="45.3">PB03</text>
<text x="53.5" y="42.8">PA02</text>
<text x="53.5" y="45.3">PA03</text>
<text x="53.5" y="47.9">PA04</text>
<text x="105.2" y="44.3">SW_Push</text>
<text x="142.4" y="42.8">RN3D 100</text>
<text x="219.4" y="42">VBUS</text>
<text x="226.7" y="47.1" transform="rotate(-90 226.7 47.1)">RN5A</text>
<text x="234.4" y="47.1" transform="rotate(-90 234.4 47.1)">RN5B</text>
<text x="235.7" y="42.2">GND</text>
<text x="53.5" y="50.4">PA05</text>
<text x="53.5" y="53">PA06</text>
<text x="107.3" y="52.1">SW2</text>
<text x="154.5" y="51.6">LED_RGB</text>
<text x="157.6" y="49.3">D2</text>
<text x="200.5" y="49.7">J1</text>
<text x="205" y="49.9">VBUS</text>
<text x="249.4" y="49.9">VBUS</text>
<text x="28.4" y="58">PB08</text>
<text x="53.5" y="55.5">PA07</text>
<text x="53.5" y="58">PA08</text>
<text x="105.2" y="54.4">SW_Push</text>
<text x="142.4" y="54.3">RN1C 100</text>
<text x="142.4" y="59.4">RN2A</text>
<text x="148.4" y="59.4">100</text>
<text x="208.4" y="55.5">RN6A</text>
<text x="214.4" y="55.5">100</text>
<text x="241.4" y="55.5">RN5C 100</text>
<text x="260" y="58.3">J4</text>
<text x="28.4" y="63.1">PB10</text>
<text x="28.4" y="65.7">PB11</text>
<text x="28.4" y="60.6">PB09</text>
<text x="53.5" y="60.6">PA09</text>
<text x="53.5" y="63.1">PA10</text>
<text x="53.5" y="65.7">PA11</text>
<text x="105.2" y="64.6">SW_Push</text>
<text x="107.3" y="62.3">SW3</text>
<text x="142.4" y="64.4">RN3C 100</text>
<text x="208.4" y="63.2">RN6B</text>
<text x="214.4" y="63.2">100</text>
<text x="241.4" y="63.2">RN5D 100</text>
<text x="261" y="60.6">Conn_01x04-F</text>
<text x="53.5" y="68.2">PA12</text>
<text x="53.5" y="70.7">PA13</text>
<text x="157.6" y="70.9">D3</text>
<text x="205.2" y="68.8">GND</text>
<text x="249.6" y="68.8">GND</text>
<text x="53.5" y="73.3">PA14</text>
<text x="53.5" y="75.8">PA15</text>
<text x="105.2" y="74.7">SW_Push</text>
<text x="107.3" y="72.4">SW4</text>
<text x="142.4" y="75.9">RN1B</text>
<text x="148.4" y="75.9">100</text>
<text x="154.5" y="73.2">LED_RGB</text>
<text x="218.9" y="77.8">VBUS</text>
<text x="235.4" y="77.7">GND</text>
<text x="53.5" y="78.4">PA16</text>
<text x="53.5" y="80.9">PA17</text>
<text x="53.5" y="83.4">PA18</text>
<text x="142.4" y="80.9">RN2D 100</text>
<text x="226.7" y="80.1" transform="rotate(-90 226.7 80.1)">RN6C 100</text>
<text x="234.4" y="80.1" transform="rotate(-90 234.4 80.1)">RN6D 100</text>
<text x="53.5" y="86">PA19</text>
<text x="53.5" y="88.5">PA20</text>
<text x="115" y="85.3">GND</text>
<text x="142.4" y="86">RN3B</text>
<text x="148.4" y="86">100</text>
<text x="235.9" y="86.6">J3</text>
<text x="236.9" y="88.9">Conn_01x04-M</text>
<text x="28.4" y="93.6">PB22</text>
<text x="53.5" y="91.1">PA21</text>
<text x="53.5" y="93.6">PA22</text>
<text x="154.5" y="94.8">LED_RGB</text>
<text x="157.6" y="92.5">D4</text>
<text x="28.4" y="96.1">PB23</text>
<text x="53.5" y="96.1">PA23</text>
<text x="53.5" y="98.7">PA24</text>
<text x="53.5" y="101.2">PA25</text>
<text x="142.4" y="97.5">RN1A</text>
<text x="148.4" y="97.5">100</text>
<text x="53.5" y="106.3">PA27</text>
<text x="83.5" y="106.3">JP1</text>
<text x="88.1" y="106.3">SolderJumper_2_Open</text>
<text x="142.4" y="102.5">RN2C 100</text>
<text x="142.4" y="107.6">RN3A</text>
<text x="148.4" y="107.6">100</text>
<text x="53.5" y="108.8">PA28</text>
<text x="53.5" y="113.9">PA30</text>
<text x="83.5" y="108.9">JP2</text>
<text x="88.3" y="108.9">SolderJumper_2_Bridged</text>
<text x="53.5" y="116.5">PA31</text>
<text x="80.7" y="114.5">GND</text>
<text x="110.8" y="117">BZ1</text>
<text x="110.9" y="119.3">Buzzer</text>
<text x="19.9" y="125.4">ATSAMD21G16B-A</text>
<text x="41.3" y="122.9" transform="rotate(-90 41.3 122.9)">GNDANA</text>
<text x="43.8" y="122.9" transform="rotate(-90 43.8 122.9)">GND</text>
<text x="52" y="121.5">RESET</text>
<text x="101" y="126">GND</text>
<text x="154.5" y="121">+3V3</text>
<text x="196.6" y="131.1">USB_A</text>
<text x="198.6" y="128.8">J5</text>
<text x="41.4" y="133.6">GND</text>
<text x="61.4" y="133.7">VBUS</text>
<text x="156.8" y="132.8" transform="rotate(-90 156.8 132.8)">VTref</text>
<text x="159.5" y="133">RESET</text>
<text x="197.3" y="135.5">VBUS</text>
<text x="239" y="136.2">XBP15SRV05W-G</text>
<text x="245.3" y="133.9">U3</text>
<text x="35.4" y="142.5">USB_C_Receptacle_USB2.0</text>
<text x="46.1" y="140.2">X1</text>
<text x="64.9" y="140.6">RN4A 5.1k</text>
<text x="121.7" y="141.8">Conn_ARM_JTAG_SWD_10</text>
<text x="142.8" y="139.5">J6</text>
<text x="153.5" y="138">SWDCLK/TCK</text>
<text x="155.1" y="140.6">SWDIO/TMS</text>
<text x="156.9" y="143.1">SWO/TDO</text>
<text x="199.9" y="140.6">D+</text>
<text x="48.7" y="146.9">VBUS</text>
<text x="63.6" y="149.4">RN4C</text>
<text x="159.5" y="145.7">NC/TDI</text>
<text x="196.2" y="146.6" transform="rotate(-90 196.2 146.6)">Shield</text>
<text x="198.8" y="146.6" transform="rotate(-90 198.8 146.6)">GND</text>
<text x="255.3" y="144.8">NC</text>
<text x="50.1" y="152">CC1</text>
<text x="50.1" y="154.6">CC2</text>
<text x="64.3" y="151.9">5.1k</text>
<text x="64.3" y="154.5">5.1k</text>
<text x="78.2" y="152.5" transform="rotate(-90 78.2 152.5)">RN4B 5.1k</text>
<text x="154.3" y="151.6" transform="rotate(-90 154.3 151.6)">GNDDetect</text>
<text x="156.8" y="151.6" transform="rotate(-90 156.8 151.6)">GND</text>
<text x="220.4" y="151.4">GND</text>
<text x="63.6" y="157">RN4D</text>
<text x="73.1" y="160.3">GND</text>
<text x="80.5" y="159.1">VBUS</text>
<text x="88.7" y="159.7">TLV73333PDBV</text>
<text x="94.1" y="157.3">U2</text>
<text x="145.6" y="160.4">+3V3</text>
<text x="196.3" y="157.7">GND</text>
<text x="51.3" y="164.7">D+</text>
<text x="51.3" y="167.3">D+</text>
<text x="90.4" y="163.4">IN</text>
<text x="90.4" y="166">EN</text>
<text x="96.3" y="163.4">OUT</text>
<text x="154.4" y="162.8">GND</text>
<text x="85.1" y="169.9">C6</text>
<text x="85.1" y="172.3">1uF</text>
<text x="95.9" y="170.2" transform="rotate(-90 95.9 170.2)">GND</text>
<text x="110.5" y="169.9">C7</text>
<text x="110.5" y="172.3">1uF</text>
<text x="132.9" y="172">SW_SPDT</text>
<text x="37.5" y="178.3" transform="rotate(-90 37.5 178.3)">SHIELD</text>
<text x="45.1" y="178.3" transform="rotate(-90 45.1 178.3)">GND</text>
<text x="48.9" y="174.9">SBU1</text>
<text x="48.9" y="177.4">SBU2</text>
<text x="131.4" y="177.6">BT1</text>
<text x="131.9" y="179.9">Battery_Cell</text>
<text x="135.3" y="174.3">SW5</text>
<text x="93.4" y="180.6">GND</text>
<text x="126.4" y="186.9">GND</text>
<text x="42.6" y="193.3">GND</text>
</g>
</svg>
